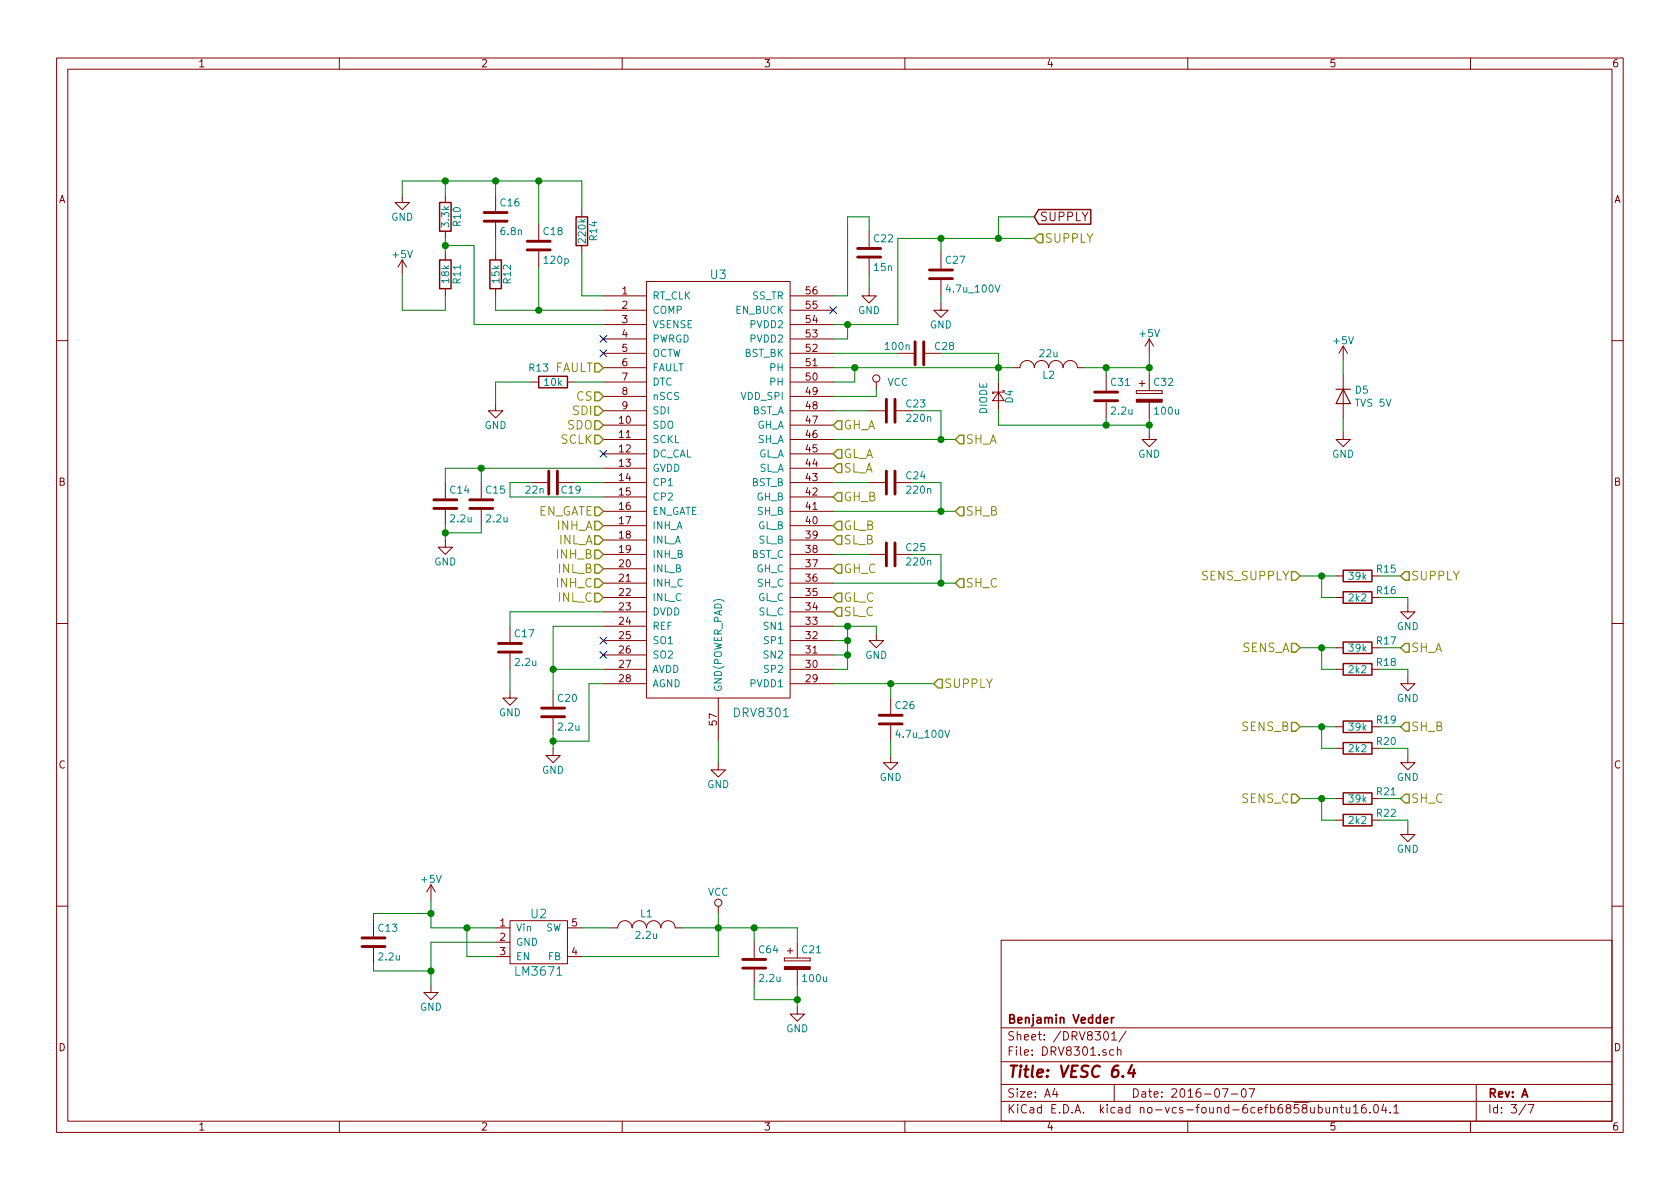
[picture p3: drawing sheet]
<svg xmlns="http://www.w3.org/2000/svg" width="297mm" height="210mm" viewBox="0 0 297 210" stroke-linecap="round" stroke-linejoin="round" font-family="sans-serif">
<g fill="none" stroke="#840000" stroke-width=".18">
<path d="M10 10.3h277v189.9h-277zM12 12.2h273v186.1h-273zM60 10.3v1.9M110 10.3v1.9M160 10.3v1.9M210 10.3v1.9M260 10.3v1.9M71.1 34.5v1.3h1.3l-1.3 1.3-1.3-1.3h1.3M78.7 34.5v1.3M87.6 34.5v2.8M87.6 39.4v2.8M95.2 39.6v2.8"/>
<path d="M102.9 37.1v1.2M71.1 46l-.7 1.2M71.1 46v2.5M71.1 46l.8 1.2M78.7 40.9v1.3M78.7 44.7v1.3M78.7 51v1.3M87.6 44.7v1.3M87.6 51v1.3M95.2 44.4v2.8M102.9 43.4v1.3M106.7 52.3h7.6"/>
<path d="M106.7 54.9h7.6M106.7 57.4h7.6M106.7 59.9h7.6M114.3 49.8h25.4v73.6h-25.4zM139.7 52.3h7.6M139.7 54.9h7.6M139.7 57.4h7.6M139.7 59.9h7.6M153.7 51v1.3h1.2l-1.2 1.3-1.3-1.3h1.3M153.7 40.9v2.8M153.7 45.7v2.8M166.4 53.6v1.3h1.2l-1.2 1.2-1.3-1.2h1.3"/>
<path d="M166.4 44.7v2.8M166.4 49.5v2.8M203.2 59.9v2.6M203.2 59.9l-.8 1.3M203.2 59.9l.8 1.3M10 60.2h2M87.6 71.4v1.2h1.3l-1.3 1.3-1.2-1.3h1.2M94 67.6h1.2M100.3 67.6h1.3M106.7 65h7.6M106.7 62.5h7.6M106.7 67.6h7.6"/>
<path d="M106.7 70.1h7.6M106.7 72.6h7.6M106.7 75.2h7.6M106.7 77.7h7.6M139.7 65h7.6M139.7 62.5h7.6M139.7 67.6h7.6M139.7 70.1h7.6M139.7 72.6h7.6M139.7 75.2h7.6M139.7 77.7h7.6M153.7 72.6h2.8"/>
<path d="M154.9 67.6v1.2M158.5 72.6h2.8M158.7 62.5h2.8M163.6 62.5h2.8M176.5 69.3l1 1.6h-2zM176.5 67.6v5M177.5 69.3h-2v.3h.3M179.1 65h1.2a1.27 1.27 0 0 1 1.3-1.3 1.27 1.27 0 0 1 1.3 1.3 1.27 1.27 0 0 1 1.2-1.3 1.27 1.27 0 0 1 1.3 1.3 1.27 1.27 0 0 1 1.3-1.3 1.27 1.27 0 0 1 1.3 1.3 1.27 1.27 0 0 1 1.2-1.3 1.27 1.27 0 0 1 1.3 1.3h1.3M195.6 66.3v2.8M195.6 71.1v2.8M200.9 69.1v.5zM200.9 69.6h4.6z"/>
<path d="M200.9 69.1h4.6zM201.4 67.8h1M201.9 67.3v1M203.2 76.4v1.3h1.3l-1.3 1.3-1.3-1.3h1.3M203.2 66.3v2.8M203.2 71.1v2.8M205.5 69.1v.5zM237.5 76.4v1.3h1.3l-1.3 1.3-1.3-1.3h1.3M237.5 61.2l-.8 1.3M237.5 61.2v2.5M237.5 66.3v7.6M237.5 61.2l.8 1.3"/>
<path d="M285 60.2h2M78.7 95.5v1.3h1.3l-1.3 1.2-1.2-1.2h1.2M78.7 85.3v2.8M78.7 90.2v2.8M85.1 85.3v2.8M85.1 90.2v2.8M94 85.3h2.8M98.8 85.3h2.8M106.7 93h7.6M106.7 90.4h7.6M106.7 80.3h7.6M106.7 87.9h7.6"/>
<path d="M106.7 82.8h7.6M106.7 85.3h7.6M106.7 95.5h7.6M106.7 98h7.6M139.7 93h7.6M139.7 90.4h7.6M139.7 80.3h7.6M139.7 87.9h7.6M139.7 82.8h7.6M139.7 85.3h7.6M139.7 95.5h7.6M139.7 98h7.6"/>
<path d="M153.7 85.3h2.8M153.7 98h2.8M158.5 85.3h2.8M158.5 98h2.8M10 110.3h2M90.2 110.7v2.8M90.2 115.6v2.8M106.7 100.6h7.6M106.7 118.4h7.6M106.7 103.1h7.6M106.7 115.8h7.6M106.7 105.7h7.6"/>
<path d="M106.7 113.3h7.6M106.7 108.2h7.6M106.7 110.7h7.6M139.7 100.6h7.6M139.7 118.4h7.6M139.7 103.1h7.6M139.7 115.8h7.6M139.7 105.7h7.6M139.7 113.3h7.6M139.7 108.2h7.6M139.7 110.7h7.6M154.9 112v1.3h1.3l-1.3 1.2-1.2-1.2h1.2"/>
<path d="M236.2 118.4h1.3M236.2 105.7h1.3M236.2 114.5h1.3M236.2 101.8h1.3M242.6 118.4h1.2M242.6 105.7h1.2M242.6 114.5h1.2M242.6 101.8h1.2M248.9 119.6v1.3h1.3l-1.3 1.3-1.3-1.3h1.3M248.9 106.9v1.3h1.3l-1.3 1.3-1.3-1.3h1.3M285 110.3h2M90.2 122.2v1.2h1.2l-1.2 1.3-1.3-1.3h1.3"/>
<path d="M97.8 132.3v1.3h1.3l-1.3 1.3-1.3-1.3h1.3M97.8 122.2v2.8M97.8 127v2.8M106.7 120.9h7.6M127 134.9v1.2h1.3l-1.3 1.3-1.3-1.3h1.3M127 123.4v7.7M139.7 120.9h7.6M157.5 133.6v1.3h1.2l-1.2 1.2-1.3-1.2h1.3M157.5 123.4v2.8M157.5 128.3v2.8M236.2 128.5h1.3M236.2 132.3h1.3"/>
<path d="M242.6 128.5h1.2M242.6 132.3h1.2M248.9 133.6v1.3h1.3l-1.3 1.2-1.3-1.2h1.3M76.2 156.5l-.8 1.2M76.2 156.5v2.5M76.2 156.5l.8 1.2M236.2 141.2h1.3M236.2 145h1.3M242.6 141.2h1.2M242.6 145h1.2M248.9 146.3v1.3h1.3l-1.3 1.2-1.3-1.2h1.3M10 160.2h2"/>
<path d="M66 162.8v2.8M66 167.6v2.8M76.2 174.2v1.3h1.3l-1.3 1.3-1.3-1.3h1.3M87.6 164.1h2.6M87.6 166.6h2.6M87.6 169.2h2.6M90.2 162.8h10.1v7.6h-10.1zM100.3 164.1h2.6M100.3 169.2h2.6M107.9 164.1h1.3a1.27 1.27 0 0 1 1.3-1.3 1.27 1.27 0 0 1 1.3 1.3 1.27 1.27 0 0 1 1.2-1.3 1.27 1.27 0 0 1 1.3 1.3 1.27 1.27 0 0 1 1.3-1.3 1.27 1.27 0 0 1 1.2 1.3 1.27 1.27 0 0 1 1.3-1.3 1.27 1.27 0 0 1 1.3 1.3h1.2M127 160.3v1.2M133.3 166.6v2.8"/>
<path d="M133.3 171.4v2.8M138.7 169.4v.5zM138.7 169.9h4.6zM138.7 169.4h4.6zM139.2 168.1h1M139.7 167.6v1.1M141 178v1.3h1.2l-1.2 1.3-1.3-1.3h1.3M141 166.6v2.8M141 171.4v2.8M143.3 169.4v.5zM177 166.3h108v32h-108zM285 160.2h2"/>
<path d="M60 198.3v1.9M110 198.3v1.9M160 198.3v1.9M177 194.8h108M177 191.8h108M177 187.8h108M177 181.8h108M186.5 192.5l-.4 1h1M186.8 193v1M195.3 182.5l.2-.1a.8 .8 0 0 1 .5 .8 .8 .8 0 0 1-.5 .7 1 1 0 0 1-.2-1.4zM196.5 182.8l.5-.4v1.5M196.5 183.9h.9"/>
<path d="M196.9 185.7l-.4-.1-.3 .3 .1 .6 .2 .1 .4-.1M197 191.8v3M197.6 185.7a.37 .37 0 0 1 .6 .1v.8M197.6 185.1v1.5M199.1 182.3l-1.3 2M210 198.3v1.9M216.1 192.5h1l-.6 1.5M217.7 193.5h1.1M219.6 192.7l.4-.2a.94 .94 0 0 1 0 1.5 .82 .82 0 0 1-.4-1.3zM220.8 192.5h1l-.6 1.5M233.1 195.9l.4-.1 .3 .3-.1 .6-.2 .1-.4-.1M233.1 195.3v1.5"/>
<path d="M234.4 195.8l.1 .9 .4 .1 .2-.1M235.1 195.8v1M235.8 196l.1-.1a.37 .37 0 0 1 .5 .1v.8M235.8 195.8v1M236.9 195.8h.6M237.2 195.3v1.3l.3 .2M238 195.8l.1 .9 .3 .1 .3-.1M238.7 195.8v1M239.3 195.8l.4-.5v1.5M239.3 196.8h.9M241.4 195.3a.62 .62 0 0 0-.7 .7l.1 .7 .2 .1 .5-.1 .1-.5-.2-.2-.4-.1-.3 .3M242.2 196.7v.1"/>
<path d="M243 195.5l.4-.2a.94 .94 0 0 1 0 1.5l-.5-.3v-.6zM244.7 195.2l-.4 1.1h.9M245 195.8v1M245.8 196.7v.1M246.4 195.8l.5-.5v1.5M246.4 196.8h.9M260 198.3v1.9M261 191.8v6.5M269.8 195.2l-1.2 2M270.2 195.3h1l-.6 1.5"/>
<circle cx="154.9" cy="66.9" r=".63"/>
<circle cx="127" cy="159.6" r=".63"/>
</g>
<path d="M200.1 188.3l-.6 1.5h1.2M200.5 189.1l-.2 1.3" fill="none" stroke="#840000" stroke-width=".41"/>
<path d="M196.5 179.9v1M197 179.9l-.5 .3M195.2 180.4l.7-.1-.1-.3-.4-.1-.2 .2v.7h.6" fill="none" stroke="#840000" stroke-width=".3"/>
<g fill="none" stroke="#840000" stroke-width=".51">
<path d="M85.6 39.1h4.1M85.6 37.6h4.1M93.2 44.2h4.1M93.2 42.7h4.1M151.6 45.5h4.1M151.6 43.9h4.1M164.3 49.3h4.1M164.3 47.7h4.1M156.7 70.6v4.1M158.2 70.6v4.1M161.8 60.4v4.1M163.3 60.4v4.1"/>
<path d="M193.5 70.9h4.1M193.5 69.3h4.1M76.7 89.9h4.1M76.7 88.4h4.1M83.1 89.9h4M83.1 88.4h4M97 83.3v4.1M98.6 83.3v4.1M156.7 83.3v4.1M156.7 96v4.1M158.2 83.3v4.1M158.2 96v4.1"/>
<path d="M88.1 115.3h4.1M88.1 113.8h4.1M95.8 126.7h4M95.8 125.2h4M155.4 128h4.1M155.4 126.5h4.1M64 167.4h4.1M64 165.9h4.1M131.3 171.2h4.1M131.3 169.7h4.1"/>
</g>
<g fill="#840000" stroke="#840000" stroke-width=".18">
<path d="M200.9 70.6h4.6v.5h-4.6z"/>
<path d="M138.7 170.9h4.6v.5h-4.6z"/>
</g>
<path d="M106.1 59.3l1.2 1.2M107.3 59.3l-1.2 1.2M146.7 54.2l1.2 1.3M147.9 54.2l-1.2 1.3M106.1 61.9l1.2 1.2M106.1 79.6l1.2 1.3M107.3 61.9l-1.2 1.2M107.3 79.6l-1.2 1.3M106.1 115.2l1.2 1.2M106.1 112.7l1.2 1.2M107.3 115.2l-1.2 1.2M107.3 112.7l-1.2 1.2" fill="none" stroke="#000084" stroke-width=".18"/>
<g fill="none" stroke="#840000" stroke-width=".25">
<path d="M77.7 35.8h2.1v5.1h-2.1zM101.9 38.3h2v5.1h-2zM183.6 37.1h9.3v2.5h-9.3l-.7-1.3zM77.7 46h2.1v5h-2.1zM86.6 46h2v5h-2zM95.2 66.5h5.1v2.1h-5.1zM237.5 113.5h5.1v2.1h-5.1zM237.5 117.3h5.1v2.1h-5.1zM237.5 100.8h5.1v2.1h-5.1zM237.5 104.6h5.1v2.1h-5.1zM237.5 127.5h5.1v2h-5.1zM237.5 131.3h5.1v2h-5.1z"/>
<path d="M237.5 140.2h5.1v2h-5.1zM237.5 144h5.1v2h-5.1z"/>
</g>
<g fill="none" stroke="#848400" stroke-width=".25">
<path d="M182.9 42.2l.7-.8h.8v1.5h-.8zM105.2 64.3h.7l.8 .7-.8 .8h-.7zM105.2 69.3h.7l.8 .8-.8 .8h-.7zM105.2 71.9h.7l.8 .7-.8 .8h-.7zM105.2 74.4h.7l.8 .8-.8 .7h-.7zM105.2 77h.7l.8 .7-.8 .8h-.7zM148.1 74.4h.7v1.5h-.7l-.8-.7zM148.1 79.5h.7v1.5h-.7l-.8-.7zM168.9 77.7l.8-.7h.7v1.5h-.7zM105.2 89.7h.7l.8 .7-.8 .8h-.7zM105.2 92.2h.7l.8 .8-.8 .7h-.7zM105.2 94.7h.7l.8 .8-.8 .8h-.7z"/>
<path d="M105.2 97.3h.7l.8 .7-.8 .8h-.7zM105.2 99.8h.7l.8 .8-.8 .7h-.7zM148.1 82h.7v1.6h-.7l-.8-.8zM148.1 87.1h.7v1.5h-.7l-.8-.7zM148.1 99.8h.7v1.5h-.7l-.8-.7zM148.1 92.2h.7v1.5h-.7l-.8-.7zM148.1 94.7h.7v1.6h-.7l-.8-.8zM169.7 89.7h.7v1.5h-.7l-.8-.8zM105.2 102.4h.7l.8 .7-.8 .8h-.7zM105.2 104.9h.7l.8 .8-.8 .7h-.7zM148.1 104.9h.7v1.5h-.7l-.8-.7zM148.1 107.4h.7v1.6h-.7l-.8-.8z"/>
<path d="M169.7 102.4h.7v1.5h-.7l-.8-.8zM228.3 113.8h.8l.8 .7-.8 .8h-.8zM228.3 101.1h.8l.8 .7-.8 .8h-.8zM248.4 113.8h.8v1.5h-.8l-.8-.8zM248.4 101.1h.8v1.5h-.8l-.8-.8zM165.9 120.1h.7v1.6h-.7l-.8-.8zM228.3 127.8h.8l.8 .7-.8 .8h-.8zM248.4 127.8h.8v1.5h-.8l-.8-.8zM228.3 140.5h.8l.8 .7-.8 .8h-.8zM248.4 140.5h.8v1.5h-.8l-.8-.8z"/>
</g>
<g fill="none" stroke="#008400" stroke-width=".18">
<path d="M71.1 34.5v-2.5h31.8v5.1M78.7 32v2.5M87.6 32v2.5M95.2 32v7.6M182.9 38.3h-6.4v3.9M71.1 48.5v6.4h7.6v-2.6M78.7 43.4h5.1v14h22.9M78.7 42.2v2.5M87.6 52.3v2.6h19.1M87.6 42.2v2.5M95.2 47.2v7.7M102.9 44.7v7.6h3.8"/>
<path d="M149.9 57.4v2.5h-2.6M153.7 40.9v-2.6h-3.8v14h-2.6M153.7 48.5v2.5M166.4 42.2v2.5M166.4 52.3v1.3M182.9 42.2h-24.2v15.2h-11.4M94 67.6h-6.4v3.8M101.6 67.6h5.1M147.3 62.5h11.4M147.3 65h31.8M147.3 72.6h6.4M147.3 77.7h21.6"/>
<path d="M151.1 65v2.6h-3.8M154.9 68.8v1.3h-7.6M161.3 72.6h5.1v5.1M166.4 62.5h10.1v5.1M176.5 72.6v2.6h26.7M191.8 65h11.4M195.6 65v1.3M195.6 73.9v1.3M203.2 62.5v3.8M203.2 73.9v2.5M237.5 63.7v2.6M237.5 73.9v2.5"/>
<path d="M78.7 93v2.5M85.1 82.8v2.5M85.1 93v1.2h-6.4M94 85.3h-3.8v2.6h16.5M101.6 85.3h5.1M106.7 82.8h-28v2.5M147.3 85.3h6.4M147.3 90.4h21.6M147.3 98h6.4M161.3 85.3h5.1v5.1M161.3 98h5.1v5.1M90.2 118.4v3.8"/>
<path d="M97.8 118.4h8.9M106.7 108.2h-16.5v2.5M106.7 110.7h-8.9v11.5M147.3 110.7h7.6v1.3M147.3 115.8h2.6M147.3 113.3h2.6M147.3 103.1h21.6M149.9 110.7v7.7h-2.6M229.9 114.5h6.3M229.9 101.8h6.3M233.7 114.5v3.9h2.5M233.7 101.8v3.9h2.5"/>
<path d="M243.8 118.4h5.1v1.2M243.8 114.5h3.8M243.8 105.7h5.1v1.2M243.8 101.8h3.8M97.8 129.8v2.5M106.7 120.9h-2.6v10.2h-6.3M127 131.1v3.8M147.3 120.9h17.8M157.5 120.9v2.5M157.5 131.1v2.5M229.9 128.5h6.3M233.7 128.5v3.8h2.5"/>
<path d="M243.8 132.3h5.1v1.3M243.8 128.5h3.8M76.2 159v5.1h11.4M229.9 141.2h6.3M233.7 141.2v3.8h2.5M243.8 145h5.1v1.3M243.8 141.2h3.8M66 170.4v1.3h10.2M76.2 161.5h-10.2v1.3M82.5 164.1v5.1h5.1M87.6 166.6h-11.4v7.6M102.9 164.1h5"/>
<path d="M120.6 164.1h20.4v2.5M127 161.5v7.7h-24.1M133.3 164.1v2.5M133.3 174.2v2.6h7.7M141 174.2v3.8"/>
</g>
<g fill="#008400" stroke="#008400" stroke-width=".25">
<circle cx="149.9" cy="57.4" r=".51"/>
<circle cx="195.6" cy="65" r=".51"/>
<circle cx="176.5" cy="65" r=".51"/>
<circle cx="203.2" cy="75.2" r=".51"/>
<circle cx="195.6" cy="75.2" r=".51"/>
<circle cx="151.1" cy="65" r=".51"/>
<circle cx="95.3" cy="54.9" r=".51"/>
<circle cx="95.3" cy="32" r=".51"/>
<circle cx="87.6" cy="32" r=".51"/>
<circle cx="157.5" cy="120.9" r=".51"/>
<circle cx="166.4" cy="42.2" r=".51"/>
<circle cx="176.5" cy="42.2" r=".51"/>
<circle cx="78.7" cy="32" r=".51"/>
<circle cx="78.7" cy="43.4" r=".51"/>
<circle cx="85.1" cy="82.8" r=".51"/>
<circle cx="78.7" cy="94.2" r=".51"/>
<circle cx="97.8" cy="131.1" r=".51"/>
<circle cx="203.2" cy="65" r=".51"/>
<circle cx="97.8" cy="118.4" r=".51"/>
<circle cx="166.4" cy="77.7" r=".51"/>
<circle cx="166.4" cy="90.4" r=".51"/>
<circle cx="166.4" cy="103.1" r=".51"/>
<circle cx="233.7" cy="114.5" r=".51"/>
<circle cx="233.7" cy="128.5" r=".51"/>
<circle cx="233.7" cy="141.2" r=".51"/>
<circle cx="233.7" cy="101.8" r=".51"/>
<circle cx="82.6" cy="164.1" r=".51"/>
<circle cx="127" cy="164.1" r=".51"/>
<circle cx="76.2" cy="171.7" r=".51"/>
<circle cx="76.2" cy="161.5" r=".51"/>
<circle cx="149.9" cy="113.3" r=".51"/>
<circle cx="149.9" cy="115.8" r=".51"/>
<circle cx="149.9" cy="110.7" r=".51"/>
<circle cx="141" cy="176.8" r=".51"/>
<circle cx="133.4" cy="164.1" r=".51"/>
</g>
<path d="M236.2 68.8h2.6M237.5 68.8l1.3 2.6h-2.6z" fill="none" stroke="#840000" stroke-width=".2"/>
<text font-size="2.8" fill="#840000" x="178" y="190.5">Title: VESC 6.4</text>
<g font-size="2.1" fill="#840000">
<text x="183.8" y="39.1">SUPPLY</text>
<text x="178" y="184">Sheet: /DRV8301/</text>
<text x="178" y="181">Benjamin Vedder</text>
<text x="178" y="186.7">File: DRV8301.sch</text>
<text x="178" y="196.9">KiCad E.D.A. kicad no-vcs-found-6cefb6858ubuntu16.04.1</text>
<text x="178" y="194.1">Size: A4</text>
<text x="200" y="194.1">Date: 2016-07-07</text>
<text x="263" y="194.1">Rev: A</text>
<text x="263" y="196.9">Id: 3/7</text>
</g>
<g font-size="2.1" fill="#848400">
<text x="184.7" y="42.9">SUPPLY</text>
<text x="97.9" y="65.8">FAULT</text>
<text x="102" y="70.9">CS</text>
<text x="100.3" y="75.9">SDO</text>
<text x="101.4" y="73.4">SDI</text>
<text x="149.1" y="75.9">GH_A</text>
<text x="99.1" y="78.5">SCLK</text>
<text x="149.1" y="81">GL_A</text>
<text x="149.1" y="83.6">SL_A</text>
<text x="170.7" y="78.5">SH_A</text>
<text x="149.1" y="88.6">GH_B</text>
<text x="94.9" y="91.2">EN_GATE</text>
<text x="98.5" y="93.7">INH_A</text>
<text x="149.1" y="93.7">GL_B</text>
<text x="170.7" y="91.2">SH_B</text>
<text x="98.5" y="98.8">INH_B</text>
<text x="98.8" y="96.3">INL_A</text>
<text x="98.8" y="101.3">INL_B</text>
<text x="149.1" y="101.3">GH_C</text>
<text x="149.1" y="96.3">SL_B</text>
<text x="98.5" y="103.9">INH_C</text>
<text x="98.8" y="106.4">INL_C</text>
<text x="149.1" y="106.4">GL_C</text>
<text x="170.7" y="103.9">SH_C</text>
<text x="212.6" y="102.6">SENS_SUPPLY</text>
<text x="249.4" y="102.6">SUPPLY</text>
<text x="149.1" y="109">SL_C</text>
<text x="219.6" y="115.3">SENS_A</text>
<text x="249.4" y="115.3">SH_A</text>
<text x="166.9" y="121.7">SUPPLY</text>
<text x="219.6" y="129.3">SENS_B</text>
<text x="249.4" y="129.3">SH_B</text>
<text x="219.6" y="142">SENS_C</text>
<text x="249.4" y="142">SH_C</text>
</g>
<g font-size="2.1" fill="#008484">
<text x="125.7" y="49.3">U3</text>
<text x="130" y="126.8">DRV8301</text>
<text x="93.9" y="162.4">U2</text>
<text x="91.4" y="172.5">LM3671</text>
</g>
<g font-size="1.8" fill="#840000">
<text x="35" y="11.9">1</text>
<text x="85" y="11.9">2</text>
<text x="135" y="11.9">3</text>
<text x="185" y="11.9">4</text>
<text x="235" y="11.9">5</text>
<text x="285" y="11.9">6</text>
<text x="10.4" y="35.9">A</text>
<text x="285.4" y="35.9">A</text>
<text x="110" y="52.1">1</text>
<text x="142.5" y="52.1">56</text>
<text x="110" y="54.6">2</text>
<text x="110" y="57.1">3</text>
<text x="110" y="59.7">4</text>
<text x="142.5" y="59.7">53</text>
<text x="142.5" y="57.1">54</text>
<text x="142.5" y="54.6">55</text>
<text x="110" y="62.2">5</text>
<text x="110" y="64.8">6</text>
<text x="142.5" y="64.8">51</text>
<text x="142.5" y="62.2">52</text>
<text x="110" y="67.3">7</text>
<text x="110" y="69.8">8</text>
<text x="142.5" y="67.3">50</text>
<text x="142.5" y="69.8">49</text>
<text x="109.5" y="74.9">10</text>
<text x="109.5" y="77.5">11</text>
<text x="110" y="72.4">9</text>
<text x="142.5" y="77.5">46</text>
<text x="142.5" y="74.9">47</text>
<text x="142.5" y="72.4">48</text>
<text x="109.5" y="80">12</text>
<text x="109.5" y="82.5">13</text>
<text x="142.5" y="82.5">44</text>
<text x="142.5" y="80">45</text>
<text x="10.4" y="85.9">B</text>
<text x="109.5" y="85.1">14</text>
<text x="109.5" y="87.6">15</text>
<text x="142.5" y="87.6">42</text>
<text x="142.5" y="85.1">43</text>
<text x="285.4" y="85.9">B</text>
<text x="109.5" y="90.2">16</text>
<text x="109.5" y="92.7">17</text>
<text x="109.5" y="95.2">18</text>
<text x="142.5" y="92.7">40</text>
<text x="142.5" y="90.2">41</text>
<text x="142.5" y="95.2">39</text>
<text x="109.5" y="100.3">20</text>
<text x="109.5" y="97.8">19</text>
<text x="142.5" y="100.3">37</text>
<text x="142.5" y="97.8">38</text>
<text x="109.5" y="102.9">21</text>
<text x="109.5" y="105.4">22</text>
<text x="109.5" y="107.9">23</text>
<text x="142.5" y="107.9">34</text>
<text x="142.5" y="105.4">35</text>
<text x="142.5" y="102.9">36</text>
<text x="109.5" y="110.5">24</text>
<text x="109.5" y="113">25</text>
<text x="142.5" y="113">32</text>
<text x="142.5" y="110.5">33</text>
<text x="109.5" y="115.6">26</text>
<text x="109.5" y="118.1">27</text>
<text x="142.5" y="118.1">30</text>
<text x="142.5" y="115.6">31</text>
<text x="109.5" y="120.6">28</text>
<text x="142.5" y="120.6">29</text>
<text x="126.7" y="128.2" transform="rotate(-90 126.7 128.2)">57</text>
<text x="10.4" y="135.9">C</text>
<text x="285.4" y="135.9">C</text>
<text x="88.4" y="163.8">1</text>
<text x="88.4" y="166.4">2</text>
<text x="101.1" y="163.8">5</text>
<text x="88.4" y="168.9">3</text>
<text x="101.1" y="168.9">4</text>
<text x="10.4" y="185.9">D</text>
<text x="285.4" y="185.9">D</text>
<text x="35" y="199.9">1</text>
<text x="85" y="199.9">2</text>
<text x="135" y="199.9">3</text>
<text x="185" y="199.9">4</text>
<text x="235" y="199.9">5</text>
<text x="285" y="199.9">6</text>
</g>
<g font-size="1.8" fill="#008484">
<text x="69.2" y="39">GND</text>
<text x="79.4" y="40.1" transform="rotate(-90 79.4 40.1)">3.3k</text>
<text x="81.5" y="39.9" transform="rotate(-90 81.5 39.9)">R10</text>
<text x="88.5" y="36.5">C16</text>
<text x="88.7" y="41.6">6.8n</text>
<text x="96.2" y="41.6">C18</text>
<text x="69.5" y="45.6">+5V</text>
<text x="96.3" y="46.7">120p</text>
<text x="103.6" y="42.8" transform="rotate(-90 103.6 42.8)">220k</text>
<text x="105.6" y="42.5" transform="rotate(-90 105.6 42.5)">R14</text>
<text x="154.6" y="42.8">C22</text>
<text x="154.6" y="47.9">15n</text>
<text x="167.3" y="46.7">C27</text>
<text x="79.4" y="50" transform="rotate(-90 79.4 50)">18k</text>
<text x="81.5" y="50.1" transform="rotate(-90 81.5 50.1)">R11</text>
<text x="88.3" y="50" transform="rotate(-90 88.3 50)">15k</text>
<text x="90.3" y="50.1" transform="rotate(-90 90.3 50.1)">R12</text>
<text x="115.3" y="53">RT_CLK</text>
<text x="133" y="53">SS_TR</text>
<text x="167.7" y="51.7">4.7u_100V</text>
<text x="115.3" y="55.5">COMP</text>
<text x="115.3" y="58">VSENSE</text>
<text x="130.1" y="55.5">EN_BUCK</text>
<text x="132.8" y="58">PVDD2</text>
<text x="151.7" y="55.5">GND</text>
<text x="164.4" y="58.1">GND</text>
<text x="201.6" y="59.6">+5V</text>
<text x="93.6" y="65.7">R13</text>
<text x="115.3" y="60.6">PWRGD</text>
<text x="115.3" y="63.1">OCTW</text>
<text x="115.3" y="65.7">FAULT</text>
<text x="131.6" y="63.1">BST_BK</text>
<text x="132.8" y="60.6">PVDD2</text>
<text x="136.2" y="65.7">PH</text>
<text x="156.7" y="61.9">100n</text>
<text x="165.4" y="61.9">C28</text>
<text x="183.9" y="63.2">22u</text>
<text x="235.9" y="60.9">+5V</text>
<text x="96.3" y="68.2">10k</text>
<text x="115.3" y="68.2">DTC</text>
<text x="115.3" y="70.7">nSCS</text>
<text x="131.1" y="70.7">VDD_SPI</text>
<text x="136.2" y="68.2">PH</text>
<text x="156.9" y="68.2">VCC</text>
<text x="179.1" y="71.3" transform="rotate(-90 179.1 71.3)">D4</text>
<text x="184.4" y="67">L2</text>
<text x="196.5" y="68.2">C31</text>
<text x="204.1" y="68.2">C32</text>
<text x="239.7" y="69.6">D5</text>
<text x="239.8" y="71.9">TVS 5V</text>
<text x="85.7" y="75.9">GND</text>
<text x="115.3" y="73.3">SDI</text>
<text x="115.3" y="75.8">SDO</text>
<text x="132.9" y="73.3">BST_A</text>
<text x="133.8" y="75.8">GH_A</text>
<text x="160.3" y="72.1">C23</text>
<text x="160.5" y="74.6">220n</text>
<text x="174.5" y="73.2" transform="rotate(-90 174.5 73.2)">DIODE</text>
<text x="196.6" y="73.3">2.2u</text>
<text x="204.3" y="73.3">100u</text>
<text x="115.3" y="78.4">SCKL</text>
<text x="115.3" y="80.9">DC_CAL</text>
<text x="115.3" y="83.4">GVDD</text>
<text x="134" y="80.9">GL_A</text>
<text x="134" y="78.4">SH_A</text>
<text x="134.2" y="83.4">SL_A</text>
<text x="201.2" y="80.9">GND</text>
<text x="235.5" y="80.9">GND</text>
<text x="79.7" y="87.3">C14</text>
<text x="86" y="87.3">C15</text>
<text x="93" y="87.3">22n</text>
<text x="99.3" y="87.3">C19</text>
<text x="115.3" y="86">CP1</text>
<text x="115.3" y="88.5">CP2</text>
<text x="132.9" y="86">BST_B</text>
<text x="133.8" y="88.5">GH_B</text>
<text x="160.3" y="84.8">C24</text>
<text x="160.5" y="87.3">220n</text>
<text x="79.8" y="92.4">2.2u</text>
<text x="86.1" y="92.4">2.2u</text>
<text x="115.3" y="91.1">EN_GATE</text>
<text x="115.3" y="93.6">INH_A</text>
<text x="134" y="93.6">GL_B</text>
<text x="134" y="91.1">SH_B</text>
<text x="76.8" y="100">GND</text>
<text x="115.3" y="101.2">INL_B</text>
<text x="115.3" y="96.1">INL_A</text>
<text x="115.3" y="98.7">INH_B</text>
<text x="132.9" y="98.7">BST_C</text>
<text x="133.8" y="101.2">GH_C</text>
<text x="134.2" y="96.1">SL_B</text>
<text x="160.3" y="97.5">C25</text>
<text x="160.5" y="100">220n</text>
<text x="243.5" y="101.3">R15</text>
<text x="115.3" y="103.8">INH_C</text>
<text x="115.3" y="106.3">INL_C</text>
<text x="134" y="106.3">GL_C</text>
<text x="134" y="103.8">SH_C</text>
<text x="238.6" y="102.5">39k</text>
<text x="238.6" y="106.3">2k2</text>
<text x="243.5" y="105.1">R16</text>
<text x="91.1" y="112.7">C17</text>
<text x="115.3" y="108.8">DVDD</text>
<text x="115.3" y="111.4">REF</text>
<text x="115.3" y="113.9">SO1</text>
<text x="134.2" y="108.8">SL_C</text>
<text x="135.3" y="111.4">SN1</text>
<text x="135.3" y="113.9">SP1</text>
<text x="243.5" y="114">R17</text>
<text x="247" y="111.4">GND</text>
<text x="91.2" y="117.8">2.2u</text>
<text x="115.3" y="116.5">SO2</text>
<text x="115.3" y="119">AVDD</text>
<text x="135.3" y="116.5">SN2</text>
<text x="135.3" y="119">SP2</text>
<text x="153" y="116.5">GND</text>
<text x="238.6" y="115.2">39k</text>
<text x="238.6" y="119">2k2</text>
<text x="243.5" y="117.8">R18</text>
<text x="98.7" y="124.1">C20</text>
<text x="115.3" y="121.5">AGND</text>
<text x="127.6" y="122.4" transform="rotate(-90 127.6 122.4)">GND(POWER_PAD)</text>
<text x="132.8" y="121.5">PVDD1</text>
<text x="158.4" y="125.4">C26</text>
<text x="247" y="124.1">GND</text>
<text x="88.2" y="126.7">GND</text>
<text x="98.8" y="129.2">2.2u</text>
<text x="158.8" y="130.5">4.7u_100V</text>
<text x="238.6" y="129.2">39k</text>
<text x="243.5" y="127.9">R19</text>
<text x="243.5" y="131.7">R20</text>
<text x="95.8" y="136.8">GND</text>
<text x="238.6" y="133">2k2</text>
<text x="125" y="139.4">GND</text>
<text x="155.5" y="138.1">GND</text>
<text x="238.6" y="141.9">39k</text>
<text x="243.5" y="140.6">R21</text>
<text x="247" y="138.1">GND</text>
<text x="238.6" y="145.7">2k2</text>
<text x="243.5" y="144.4">R22</text>
<text x="247" y="150.8">GND</text>
<text x="74.6" y="156.1">+5V</text>
<text x="125.1" y="158.4">VCC</text>
<text x="67" y="164.8">C13</text>
<text x="91.2" y="164.7">Vin</text>
<text x="91.2" y="167.3">GND</text>
<text x="96.5" y="164.7">SW</text>
<text x="112.5" y="166">2.2u</text>
<text x="113.3" y="162.2">L1</text>
<text x="67.1" y="169.8">2.2u</text>
<text x="91.2" y="169.8">EN</text>
<text x="97" y="169.8">FB</text>
<text x="134.3" y="168.6">C64</text>
<text x="134.4" y="173.7">2.2u</text>
<text x="141.9" y="168.6">C21</text>
<text x="142.1" y="173.7">100u</text>
<text x="74.2" y="178.7">GND</text>
<text x="139" y="182.5">GND</text>
</g>
</svg>
